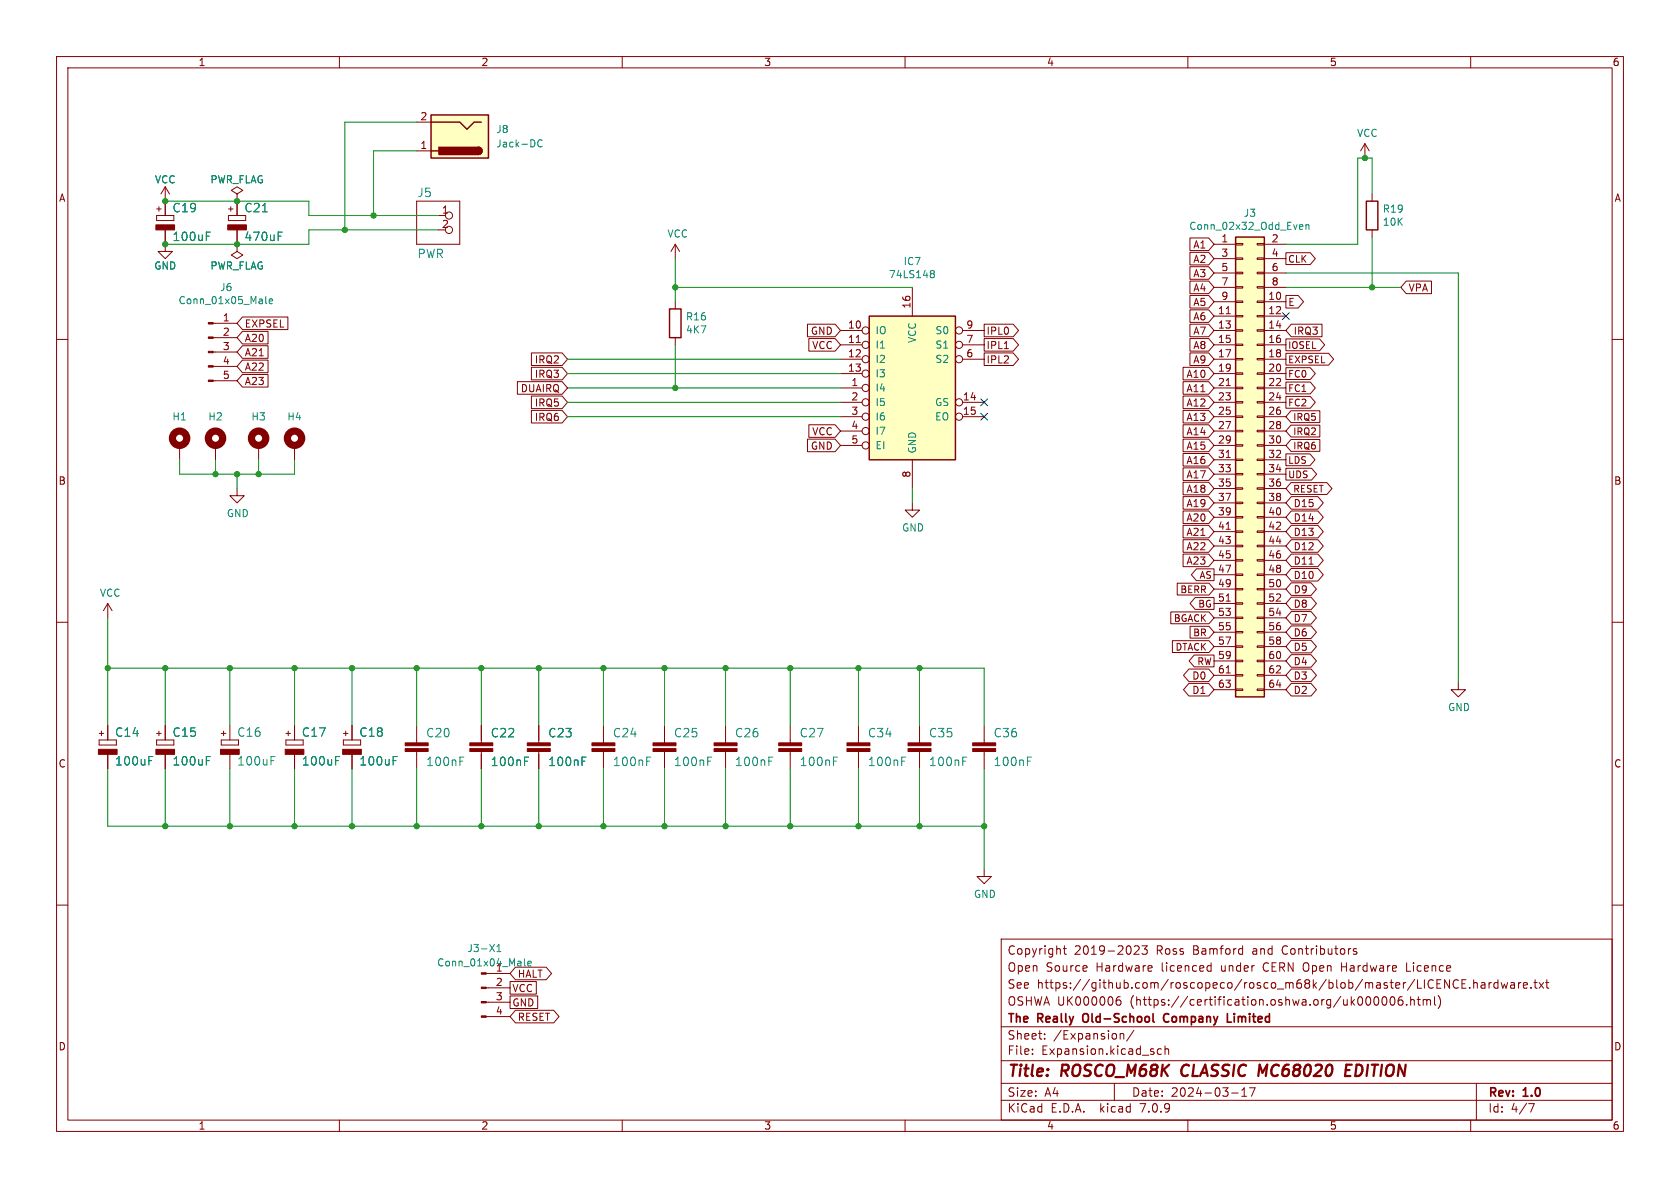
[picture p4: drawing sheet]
<svg xmlns="http://www.w3.org/2000/svg" width="297mm" height="210mm" viewBox="0 0 297 210" stroke-linecap="round" stroke-linejoin="round" font-family="sans-serif">
<g fill="none" stroke="#840000" stroke-width=".18">
<path d="M10 10h277v190h-277zM12 12h273v186h-273zM60 10v2M110 10v2M160 10v2M210 10v2M260 10v2M27.7 38.1h3v.9h-3zM29.2 33v5.1M29.2 33l-.8 1.3M29.2 33l.8 1.3M40.4 38.1h3v.9h-3z"/>
<path d="M41.9 34.3l1-.6-1-.7-1 .7 1 .6v1.3M41.9 35.6h.1M41.9 35.6v2.5M73.7 35.6h7.6v7.6h-7.6zM73.7 26.7h2.5M73.7 21.6h2.5M77.5 38.1h1.2M241.3 25.4l-.8 1.3M241.3 25.4v2.5M241.3 25.4l.8 1.3M242.6 34.3v1.3M10 60h2"/>
<path d="M29.2 40.6v3.9h1.3l-1.3 1.2-1.3-1.2h1.3M37.7 59.7h4.2M37.7 57.2h4.2M41.9 43.2v1.3l1 .6-1 .6-1-.6 1-.6M41.9 43.2h.1M41.9 40.6v2.6M42.9 56h8v2.3h-8l-1-1.1zM42.9 58.6h4.5v2.2h-4.5l-1-1.1zM119.4 43.2l-.8 1.3M119.4 43.2v2.5M119.4 53.3v1.3M119.4 59.7v1.3"/>
<path d="M119.4 43.2l.7 1.3M142.8 57.3h4.8l1 1.1-1 1.1h-4.8zM143 59.8h4.6l1 1.2-1 1.1h-4.6zM148.6 58.4h3.8M161.3 50.8v5.1M170.2 58.4h3.8M174 57.3h5.1l1 1.1-1 1.1h-5.1zM174 59.8h5.1l1 1.2-1 1.1h-5.1zM210.4 59.8h3.3l.9 1.2-.9 1.1h-3.3zM210.4 52.2h3.3l.9 1.1-.9 1.2h-3.3zM210.4 54.8h3.3l.9 1.1-.9 1.1h-3.3zM210.4 44.6h3.3l.9 1.1-.9 1.1h-3.3z"/>
<path d="M210.4 49.7h3.3l.9 1.1-.9 1.1h-3.3zM210.4 57.3h3.3l.9 1.1-.9 1.1h-3.3zM210.4 42.1h3.3l.9 1.1-.9 1.1h-3.3zM210.4 47.1h3.3l.9 1.2-.9 1.1h-3.3zM214.6 43.2h3.8M214.6 58.4h3.8M214.6 53.3h3.8M214.6 55.9h3.8M214.6 45.7h3.8M214.6 48.3h3.8M214.6 50.8h3.8M216.8 55.5h.7"/>
<path d="M218.4 58.3h1.3v.2h-1.3zM218.4 55.8h1.3v.2h-1.3zM218.4 53.2h1.3v.3h-1.3zM218.4 50.7h1.3v.2h-1.3zM218.4 48.1h1.3v.3h-1.3zM218.4 45.6h1.3v.2h-1.3zM218.4 43.1h1.3v.2h-1.3zM222.2 58.3h1.3v.2h-1.3zM222.2 55.8h1.3v.2h-1.3zM222.2 53.2h1.3v.3h-1.3zM222.2 50.7h1.3v.2h-1.3zM222.2 48.1h1.3v.3h-1.3z"/>
<path d="M222.2 45.6h1.3v.2h-1.3zM222.2 43.1h1.3v.2h-1.3zM223.5 43.2h3.8M223.5 58.4h3.8M223.5 53.3h3.8M223.5 55.9h3.8M223.5 45.7h3.8M223.5 48.3h3.8M223.5 50.8h3.8M227.3 52.2h2.2l.9 1.1-.9 1.2h-2.2zM227.3 44.7h4.3l.9 1-.9 1.1h-4.3zM227.3 59.9h6l.9 1.1-.9 1h-6z"/>
<path d="M228.3 57.3h5.4v2.2h-5.4l-1-1.1zM242.6 40.6v1.3M248.6 49.7h4.5v2.2h-4.5l-1-1.1zM285 60h2M31.7 78.7v2.6M37.7 67.3h4.2M37.7 64.8h4.2M37.7 62.2h4.2M38.1 78.7v2.6M42.9 63.7h4.5v2.2h-4.5l-1-1.1zM42.9 61.1h4.5v2.2h-4.5l-1-1.1zM42.9 66.2h4.5v2.2h-4.5l-1-1.1z"/>
<path d="M45.7 78.7v2.6M52.1 78.7v2.6M91.5 67.5h7.9l.9 1.1-.9 1.1h-7.9zM93.9 64.9h5.5l.9 1.1-.9 1.2h-5.5zM93.9 72.5h5.5l.9 1.2-.9 1.1h-5.5zM93.9 62.4h5.5l.9 1.1-.9 1.1h-5.5zM93.9 70h5.5l.9 1.1-.9 1.1h-5.5zM142.8 77.6h4.8l1 1.1-1 1.2h-4.8zM143 75.1h4.6l1 1.1-1 1.1h-4.6zM148.6 68.6h3.8M148.6 61h3.8M148.6 63.5h3.8"/>
<path d="M148.6 66h3.8M148.6 71.1h3.8M148.6 73.7h3.8M148.6 76.2h3.8M148.6 78.7h3.8M151.4 60.5h.7M170.2 61h3.8M170.2 63.5h3.8M170.2 71.1h3.8M170.2 73.7h3.8M174 62.4h5.1l1 1.1-1 1.1h-5.1zM177.6 61.6h.7"/>
<path d="M209.2 77.6h4.5l.9 1.1-.9 1.2h-4.5zM209.2 75.1h4.5l.9 1.1-.9 1.1h-4.5zM209.2 67.5h4.5l.9 1.1-.9 1.1h-4.5zM209.2 72.5h4.5l.9 1.2-.9 1.1h-4.5zM209.2 64.9h4.5l.9 1.1-.9 1.2h-4.5zM209.2 70h4.5l.9 1.1-.9 1.1h-4.5zM210.4 62.4h3.3l.9 1.1-.9 1.1h-3.3zM214.6 68.6h3.8M214.6 61h3.8M214.6 63.5h3.8M214.6 66h3.8M214.6 71.1h3.8"/>
<path d="M214.6 73.7h3.8M214.6 76.2h3.8M214.6 78.7h3.8M216.8 68.2h.7M218.4 78.6h1.3v.3h-1.3zM218.4 76.1h1.3v.2h-1.3zM218.4 73.5h1.3v.3h-1.3zM218.4 71h1.3v.2h-1.3zM218.4 68.5h1.3v.2h-1.3zM218.4 65.9h1.3v.3h-1.3zM218.4 63.4h1.3v.2h-1.3zM218.4 60.8h1.3v.3h-1.3z"/>
<path d="M222.2 78.6h1.3v.3h-1.3zM222.2 76.1h1.3v.2h-1.3zM222.2 73.5h1.3v.3h-1.3zM222.2 71h1.3v.2h-1.3zM222.2 68.5h1.3v.2h-1.3zM222.2 65.9h1.3v.3h-1.3zM222.2 63.4h1.3v.2h-1.3zM222.2 60.8h1.3v.3h-1.3zM223.5 68.6h3.8M223.5 61h3.8M223.5 63.5h3.8M223.5 66h3.8"/>
<path d="M223.5 71.1h3.8M223.5 73.7h3.8M223.5 76.2h3.8M223.5 78.7h3.8M227.3 65h4.3l.9 1-.9 1.1h-4.3zM227.3 67.5h4.3l.9 1.1-.9 1h-4.3zM227.3 62.5h7.6l.9 1-.9 1h-7.6zM227.3 70.1h4.3l.9 1-.9 1.1h-4.3zM228.2 72.6h5.1v2.1h-5.1l-.9-1zM228.2 77.7h5.1v2.1h-5.1l-.9-1.1zM228.2 75.2h5.1v2h-5.1l-.9-1zM41.9 86.4v1.2h1.3l-1.3 1.3-1.3-1.3h1.3"/>
<path d="M161.3 88.9v1.3h1.3l-1.3 1.2-1.3-1.2h1.3M161.3 81.3v5.1M209.2 87.8h4.5l.9 1.1-.9 1.1h-4.5zM209.2 85.2h4.5l.9 1.2-.9 1.1h-4.5zM209.2 82.7h4.5l.9 1.1-.9 1.1h-4.5zM209.2 80.2h4.5l.9 1.1-.9 1.1h-4.5zM209.2 92.9h4.5l.9 1.1-.9 1.1h-4.5zM209.2 90.3h4.5l.9 1.1-.9 1.2h-4.5zM209.2 95.4h4.5l.9 1.1-.9 1.1h-4.5zM209.2 97.9h4.5l.9 1.2-.9 1.1h-4.5zM214.6 81.3h3.8M214.6 83.8h3.8"/>
<path d="M214.6 86.4h3.8M214.6 88.9h3.8M214.6 91.4h3.8M214.6 94h3.8M214.6 96.5h3.8M214.6 99.1h3.8M216.8 80.9h.7M216.8 93.6h.7M218.4 98.9h1.3v.3h-1.3zM218.4 96.4h1.3v.2h-1.3zM218.4 93.9h1.3v.2h-1.3zM218.4 91.3h1.3v.3h-1.3z"/>
<path d="M218.4 88.8h1.3v.2h-1.3zM218.4 86.2h1.3v.3h-1.3zM218.4 83.7h1.3v.2h-1.3zM218.4 81.2h1.3v.2h-1.3zM222.2 98.9h1.3v.3h-1.3zM222.2 96.4h1.3v.2h-1.3zM222.2 93.9h1.3v.2h-1.3zM222.2 91.3h1.3v.3h-1.3zM222.2 88.8h1.3v.2h-1.3zM222.2 86.2h1.3v.3h-1.3zM222.2 83.7h1.3v.2h-1.3zM222.2 81.2h1.3v.2h-1.3z"/>
<path d="M223.5 81.3h3.8M223.5 83.8h3.8M223.5 86.4h3.8M223.5 88.9h3.8M223.5 91.4h3.8M223.5 94h3.8M223.5 96.5h3.8M223.5 99.1h3.8M227.3 80.2h4.3l.9 1.1-.9 1h-4.3zM227.3 82.8h4.6l.9 1-.9 1.1h-4.6zM228.2 85.3h6.4l.9 1.1-.9 1h-6.4l-.9-1zM228.3 92.9h4.7l.9 1.1-.9 1.1h-4.7l-1-1.1z"/>
<path d="M228.3 90.3h4.7l.9 1.1-.9 1.2h-4.7l-1-1.2zM228.3 87.8h4.7l.9 1.1-.9 1.1h-4.7l-1-1.1zM228.3 95.4h4.7l.9 1.1-.9 1.1h-4.7l-1-1.1zM228.3 97.9h4.7l.9 1.2-.9 1.1h-4.7l-1-1.1zM231.4 99.7h.7M10 110h2M19 106.7l-.7 1.3M19 106.7v2.5M19 106.7l.8 1.3M207 108.2h6.7l.9 1-.9 1.1h-6.7zM207.3 113.3h6.4l.9 1-.9 1h-6.4zM208.1 103.1h5.6l.9 1-.9 1.1h-5.6z"/>
<path d="M210.2 118.3h3.5l.9 1.1-.9 1.1h-3.5l-1-1.1zM210.4 110.7h3.3l.9 1.1-.9 1h-3.3zM211.1 115.8h3.5v2.1h-3.5l-.9-1.1zM211.3 105.6h3.3v2.1h-3.3l-.9-1zM211.5 100.6h3.1v2h-3.1l-.9-1zM214.6 101.6h3.8M214.6 104.1h3.8M214.6 106.7h3.8M214.6 109.2h3.8M214.6 111.8h3.8M214.6 114.3h3.8M214.6 116.8h3.8"/>
<path d="M214.6 119.4h3.8M216.8 106.3h.7M216.8 119h.7M218.4 119.3h1.3v.2h-1.3zM218.4 116.7h1.3v.3h-1.3zM218.4 114.2h1.3v.2h-1.3zM218.4 111.6h1.3v.3h-1.3zM218.4 109.1h1.3v.2h-1.3zM218.4 106.6h1.3v.2h-1.3zM218.4 104h1.3v.3h-1.3zM218.4 101.5h1.3v.2h-1.3zM222.2 119.3h1.3v.2h-1.3z"/>
<path d="M222.2 116.7h1.3v.3h-1.3zM222.2 114.2h1.3v.2h-1.3zM222.2 111.6h1.3v.3h-1.3zM222.2 109.1h1.3v.2h-1.3zM222.2 106.6h1.3v.2h-1.3zM222.2 104h1.3v.3h-1.3zM222.2 101.5h1.3v.2h-1.3zM223.5 101.6h3.8M223.5 104.1h3.8M223.5 106.7h3.8M223.5 109.2h3.8M223.5 111.8h3.8"/>
<path d="M223.5 114.3h3.8M223.5 116.8h3.8M223.5 119.4h3.8M228.3 103h3.5l.9 1.1-.9 1.2h-3.5l-1-1.2zM228.3 105.6h3.5l.9 1.1-.9 1.1h-3.5l-1-1.1zM228.3 118.3h3.5l.9 1.1-.9 1.1h-3.5l-1-1.1zM228.3 113.2h3.5l.9 1.1-.9 1.1h-3.5l-1-1.1zM228.3 110.6h3.5l.9 1.2-.9 1.1h-3.5l-1-1.1zM228.3 108.1h3.5l.9 1.1-.9 1.1h-3.5l-1-1.1zM228.3 115.7h3.5l.9 1.1-.9 1.2h-3.5l-1-1.2zM228.3 100.5h4.7l.9 1.1-.9 1.1h-4.7l-1-1.1zM285 110h2"/>
<path d="M17.5 130.8h3.1v.9h-3.1zM19 128.3v2.5M19 133.4v2.5M27.7 130.8h3v.9h-3zM29.2 128.3v2.5M29.2 133.4v2.5M39.1 130.8h3.1v.9h-3.1zM40.6 128.3v2.5M40.6 133.4v2.5M50.5 130.8h3.1v.9h-3.1zM52.1 128.3v2.5M52.1 133.4v2.5"/>
<path d="M60.7 130.8h3.1v.9h-3.1zM62.2 128.3v2.5M62.2 133.4v2.5M73.7 128.3v3M73.7 132.8v3.1M85.1 128.3v3M85.1 132.8v3.1M95.2 128.3v3M95.2 132.8v3.1M106.7 128.3v3M106.7 132.8v3.1M117.5 128.3v3"/>
<path d="M117.5 132.8v3.1M128.3 128.3v3M128.3 132.8v3.1M139.7 128.3v3M139.7 132.8v3.1M151.8 128.3v3M151.8 132.8v3.1M162.6 128.3v3M162.6 132.8v3.1M174 128.3v3M174 132.8v3.1M210.2 120.8h3.5l.9 1.1-.9 1.1h-3.5l-1-1.1z"/>
<path d="M214.6 121.9h3.8M218.4 121.8h1.3v.2h-1.3zM222.2 121.8h1.3v.2h-1.3zM223.5 121.9h3.8M228.3 120.8h3.5l.9 1.1-.9 1.1h-3.5l-1-1.1zM257.8 120.7v1.2h1.3l-1.3 1.3-1.3-1.3h1.3M10 160h2M174 153.7v1.2h1.3l-1.3 1.3-1.3-1.3h1.3M285 160h2M86 179.7h4.2M86 177.2h4.2M86 174.6h4.2"/>
<path d="M86 172.1h4.2M90.2 173.5h4.6v2.2h-4.6zM90.2 176.1h4.9v2.2h-4.9zM91.1 171h5.5l.9 1.1-.9 1.1h-5.5l-.9-1.1zM91.1 178.6h6.8l.9 1.1-.9 1.1h-6.8l-.9-1.1zM177 166h108v32h-108zM188 167.7h.5M188.2 167.2v1.3l.3 .2M192.1 170.8l.1 .3-.7 .1M197.4 176.9l.5-.1 .3 .3-.2 .5-.4 .1-.2-.1M198 176.2a.53 .53 0 0 0-.6 .4M200.5 167.3l.6-.1 .2 .1 .1 .3-.9 1.1h.9"/>
<path d="M201.9 167.2h.9l-.5 .6 .4 .1v.7l-.2 .1h-.4l-.2-.1M203.5 170.7l.2 .4-.7 .1M203.6 171.6l-.1 .1M213.7 170.7l.4 .1M214.1 170.2v1.5M214.1 171.6l-.4 .1M219.5 167.7l.2 .1M219.7 167.2v1.5M219.7 168.6l-.2 .1M237.2 170.2v1.5M237.2 170.9h.8M239.8 167.8l-.3-.1-.3 .2 .1 .2 .5 .2v.3h-.6"/>
<path d="M243.1 176.3l.1-.1a.81 .81 0 0 1 .6 .6 .81 .81 0 0 1-.3 .8h-.4M244.5 176.3l.2-.1a.81 .81 0 0 1 .6 .6 .81 .81 0 0 1-.3 .8l-.2 .1a.81 .81 0 0 1-.3-1.4zM246 176.3l.1-.1a.81 .81 0 0 1 .6 .6 .81 .81 0 0 1-.3 .8l-.2 .1a.81 .81 0 0 1-.5-.6 .81 .81 0 0 1 .3-.8zM247.9 176.2a.59 .59 0 0 0-.7 .6v.6l.1 .2 .4 .1 .3-.1v-.5l-.1-.3h-.4l-.3 .3M248.7 170.2v1.5h.7M248.7 177.6v.1M249.4 176.2v1.5M249.4 176.8l.2-.1 .4 .1v.9M250.5 176.7h.6M250.7 176.2v1.3l.4 .2M251.6 176.8l.4-.1 .2 .2M251.6 176.7v1"/>
<path d="M252.2 176.9l.3-.2 .3 .1 .1 .9M252.2 176.9v.8M253.6 176.2v1.3l.2 .2M254.3 176.1a1.74 1.74 0 0 1-.1 2.2M255.4 173.2l.8 1.5v-1.5M257.8 173.3a.6 .6 0 0 0-.7 0 .6 .6 0 0 0-.2 .8 .56 .56 0 0 0 .3 .5 .56 .56 0 0 0 .6 0M258.5 173.9h.5M259.2 173.2h-.7v1.5h.7M259.8 174.6v.1M260.5 173.8l.2-.1 .4 .1 .1 .9M260.5 173.2v1.5M261.9 173.8h.6v.9"/>
<path d="M262.5 174.1h-.5a.29 .29 0 0 0-.2 .3 .29 .29 0 0 0 .2 .3l.5-.1M263.2 173.7v1M263.7 173.7l-.3 .1-.2 .2M264.8 173.8l-.4-.1-.3 .3v.4l.1 .2h.6M264.8 173.2v1.5M265.4 173.7l.3 1 .3-.7 .2 .7 .3-1M267.1 173.8h.6v.9M267.7 174.1h-.5a.29 .29 0 0 0-.2 .3 .29 .29 0 0 0 .2 .3l.5-.1M268.5 173.7v1M268.9 173.7l-.3 .1-.1 .2M269.3 174.2l.7-.1v-.3l-.5-.1-.2 .2 .1 .7h.6M270.7 174.6v.1"/>
<path d="M271.2 173.7h.5M271.4 173.2v1.3l.3 .2M272.1 173.7l.8 1M272.9 173.7l-.8 1M273.2 173.7h.6M273.5 173.2v1.3l.3 .2M60 198v2M110 198v2M160 198v2M177 194.5h108M177 191.5h108M177 187.5h108"/>
<path d="M177 181.5h108M182.5 186.3v.1M182.5 185.5v.1M184.7 183.6v.1M184.7 182.8v.1M197 191.5v3M198 182.7v1M198 182.8l.2-.1 .4 .1 .1 .9M200.5 182.1l-1.3 2M205.3 185.5l-.4-.1-.3 .3v.4l.1 .2h.6M206 185.5l.2-.1 .3 .1 .1 .9M206 184.9v1.5"/>
<path d="M210 198v2M217.7 193.2h1.2M219.5 193.8h.9M219.5 192.7l.5-.4v1.5M220.9 192.3h1l-.7 1.5M260 198v2M261 191.5v6.5M270.2 195.1h1l-.6 1.5"/>
<circle cx="79.4" cy="38.1" r=".63"/>
<circle cx="79.4" cy="40.6" r=".63"/>
<circle cx="153" cy="58.4" r=".63"/>
<circle cx="169.5" cy="58.4" r=".63"/>
<circle cx="153" cy="78.7" r=".63"/>
<circle cx="153" cy="68.6" r=".63"/>
<circle cx="153" cy="71.1" r=".63"/>
<circle cx="153" cy="76.2" r=".63"/>
<circle cx="153" cy="66" r=".63"/>
<circle cx="153" cy="63.5" r=".63"/>
<circle cx="153" cy="61" r=".63"/>
<circle cx="153" cy="73.7" r=".63"/>
<circle cx="169.5" cy="63.5" r=".63"/>
<circle cx="169.5" cy="71.1" r=".63"/>
<circle cx="169.5" cy="61" r=".63"/>
<circle cx="169.5" cy="73.7" r=".63"/>
</g>
<path d="M209.1 188.5a1.27 1.27 0 0 0 0 1.6M222.7 188.2l.5 1.4 .8-1.4M237.9 189.2h.7M239 188.2h-1l-.2 2h.9" fill="none" stroke="#840000" stroke-width=".4"/>
<path d="M191.6 179.3a1.07 1.07 0 0 0 0 1.3M206.6 179.3a.74 .74 0 0 0-.9 .5 .74 .74 0 0 0 .5 .9l.4-.1M218.2 179.2v.1M218.2 179.7v1M203.8 180.5l.3 .2M217 180.7h.7" fill="none" stroke="#840000" stroke-width=".3"/>
<g fill="none" stroke="#840000" stroke-width="1.3">
<circle cx="31.7" cy="77.5" r="1.27"/>
<circle cx="38.1" cy="77.5" r="1.27"/>
<circle cx="45.7" cy="77.5" r="1.27"/>
<circle cx="52.1" cy="77.5" r="1.27"/>
</g>
<g fill="#840000" stroke="#840000" stroke-width=".18">
<path d="M115.4 132.3h4.1v.5h-4.1z"/>
<path d="M115.4 131.3h4.1v.5h-4.1z"/>
<path d="M85.1 179.6h.9v.2h-.9z"/>
<path d="M85.1 177h.9v.3h-.9z"/>
<path d="M85.1 174.5h.9v.3h-.9z"/>
<path d="M85.1 172h.9v.2h-.9z"/>
<path d="M104.6 132.3h4.1v.5h-4.1z"/>
<path d="M104.6 131.3h4.1v.5h-4.1z"/>
<path d="M93.2 132.3h4.1v.5h-4.1z"/>
<path d="M93.2 131.3h4.1v.5h-4.1z"/>
<path d="M71.6 132.3h4.1v.5h-4.1z"/>
<path d="M71.6 131.3h4.1v.5h-4.1z"/>
<path d="M83.1 132.3h4v.5h-4z"/>
<path d="M83.1 131.3h4v.5h-4z"/>
<path d="M17.4 132.5h3.3v.9h-3.3z"/>
<path d="M137.7 132.3h4v.5h-4z"/>
<path d="M137.7 131.3h4v.5h-4z"/>
<path d="M126.2 132.3h4.1v.5h-4.1z"/>
<path d="M126.2 131.3h4.1v.5h-4.1z"/>
<path d="M39 132.5h3.3v.9h-3.3z"/>
<path d="M50.4 132.5h3.3v.9h-3.3z"/>
<path d="M27.6 132.5h3.3v.9h-3.3z"/>
<path d="M160.5 132.3h4.1v.5h-4.1z"/>
<path d="M160.5 131.3h4.1v.5h-4.1z"/>
<path d="M149.7 132.3h4.1v.5h-4.1z"/>
<path d="M149.7 131.3h4.1v.5h-4.1z"/>
<path d="M60.6 132.5h3.3v.9h-3.3z"/>
<path d="M36.8 67.2h.9v.2h-.9z"/>
<path d="M36.8 64.6h.9v.3h-.9z"/>
<path d="M36.8 62.1h.9v.3h-.9z"/>
<path d="M36.8 59.6h.9v.2h-.9z"/>
<path d="M36.8 57h.9v.3h-.9z"/>
<path d="M40.3 39.8h3.3v.8h-3.3z"/>
<path d="M172 132.3h4v.5h-4z"/>
<path d="M172 131.3h4v.5h-4z"/>
<path d="M27.6 39.8h3.3v.8h-3.3z"/>
</g>
<g fill="none" stroke="#008484" stroke-width=".18">
<path d="M95.8 24.8a.6 .6 0 0 0-.8 .5 .6 .6 0 0 0 .6 .7l.2-.1M229.9 39.7l.4 .1v.2l-.6 .1M230.9 39.8l.1-.1 .4 .1v.8M230.9 39.7v.9M36.5 41h.7M47 52.4v1.1l.2 .2M47.6 53.3l.6-.2-.1-.2-.3-.1-.2 .2 .1 .6h.4M49.2 41h.7M164.6 48.3l.1 .1M164.6 47.9l.3-.1 .2 .1 .1 .2-.3 .3M164.7 48.4h.2M164.7 48.4h-.1"/>
<path d="M164.9 48.4l.3 .2-.1 .4-.2 .1-.3-.1M230.3 40.5l-.4 .1M26.3 133.7h.7M36.5 133.7h.7M47.9 133.7h.7M59.3 133.7h.8M69.5 133.7h.7M81.3 133.8h.7M92.7 133.8h.8M102.9 133.8h.7M114.3 133.8h.7M125.1 133.8h.7"/>
<path d="M135.9 133.8h.7M147.3 133.8h.8M159.4 133.8h.7M170.2 133.8h.7M181.6 133.8h.8M87.8 168.2h.8M87.8 167.3l.4-.4v1.3M92.7 169.5v1.1l.2 .2M93.3 170.3l.6-.1v-.2l-.4-.1-.2 .2 .1 .6h.5"/>
</g>
<g fill="#ffffc2" stroke="#ffffc2" stroke-width=".18">
<path d="M76.2 20.3h10.2v7.6h-10.2z"/>
<path d="M153.7 55.9h15.2v25.4h-15.2z"/>
<path d="M218.4 41.9h5.1v81.3h-5.1z"/>
</g>
<path d="M76.2 20.3h10.2v7.6h-10.2zM76.2 21.6h5.1l1.2 1.3 1.3-1.3h1.3M76.2 26.7h1.3M84.6 26a.64 .64 0 0 1 .6 .7 .64 .64 0 0 1-.6 .6M241.6 35.6h2v5h-2zM118.4 54.6h2v5.1h-2zM153.7 55.9h15.2v25.4h-15.2zM218.4 41.9h5.1v81.3h-5.1z" fill="none" stroke="#840000" stroke-width=".25"/>
<g fill="#840000" stroke="#840000" stroke-width=".25">
<path d="M84.6 26a.64 .64 0 0 1 .6 .7 .64 .64 0 0 1-.6 .6z"/>
<path d="M77.6 26h7v1.3h-7z"/>
</g>
<g fill="none" stroke="#008400" stroke-width=".18">
<path d="M29.2 35.6h25.4v2.5h22.9M73.7 26.7h-7.7v11.4M73.7 21.6h-12.7v19M242.6 34.3v-6.4h-2.6v15.3h-12.7M77.5 40.6h-22.9v2.6h-25.4M119.4 45.7v7.6M119.4 50.8h41.9M227.3 48.3h30.5v72.4M227.3 50.8h20.3M242.6 41.9v8.9M100.3 66h48.3M100.3 68.6h48.3"/>
<path d="M100.3 63.5h48.3M100.3 71.1h48.3M100.3 73.7h48.3M119.4 61v7.6M31.7 81.3v2.5h20.4v-2.5M38.1 81.3v2.5M41.9 83.8v2.6M45.7 81.3v2.5M161.3 86.4v2.5M19 118.1h155v10.2M19 109.2v19.1M29.2 118.1v10.2"/>
<path d="M40.6 118.1v10.2M52.1 118.1v10.2M62.2 118.1v10.2M73.7 118.1v10.2M85.1 118.1v10.2M95.2 118.1v10.2M106.7 118.1v10.2M117.5 118.1v10.2M128.3 118.1v10.2M139.7 118.1v10.2M151.8 118.1v10.2M162.6 118.1v10.2"/>
<path d="M19 135.9v10.2h155M29.2 135.9v10.2M40.6 135.9v10.2M52.1 135.9v10.2M62.2 135.9v10.2M73.7 135.9v10.2M85.1 135.9v10.2M95.2 135.9v10.2M106.7 135.9v10.2M117.5 135.9v10.2M128.3 135.9v10.2M139.7 135.9v10.2"/>
<path d="M151.8 135.9v10.2M162.6 135.9v10.2M174 135.9v17.8"/>
</g>
<path d="M226.7 55.3l1.2 1.2M227.9 55.3l-1.2 1.2M173.4 70.5l1.2 1.2M173.4 73.1l1.2 1.2M174.6 70.5l-1.2 1.2M174.6 73.1l-1.2 1.2" fill="none" stroke="#000084" stroke-width=".18"/>
<g fill="#008400" stroke="#008400" stroke-width=".18">
<circle cx="117.5" cy="118.1" r=".46"/>
<circle cx="117.5" cy="146.1" r=".46"/>
<circle cx="128.3" cy="146.1" r=".46"/>
<circle cx="174" cy="146.1" r=".46"/>
<circle cx="162.6" cy="146.1" r=".46"/>
<circle cx="139.7" cy="146.1" r=".46"/>
<circle cx="151.8" cy="146.1" r=".46"/>
<circle cx="139.7" cy="118.1" r=".46"/>
<circle cx="128.3" cy="118.1" r=".46"/>
<circle cx="151.8" cy="118.1" r=".46"/>
<circle cx="119.4" cy="50.8" r=".46"/>
<circle cx="242.6" cy="50.8" r=".46"/>
<circle cx="241.3" cy="27.9" r=".46"/>
<circle cx="162.6" cy="118.1" r=".46"/>
<circle cx="119.4" cy="68.6" r=".46"/>
<circle cx="29.2" cy="43.2" r=".46"/>
<circle cx="41.9" cy="35.6" r=".46"/>
<circle cx="29.2" cy="35.6" r=".46"/>
<circle cx="61" cy="40.6" r=".46"/>
<circle cx="66" cy="38.1" r=".46"/>
<circle cx="41.9" cy="43.2" r=".46"/>
<circle cx="62.2" cy="118.1" r=".46"/>
<circle cx="52.1" cy="146.1" r=".46"/>
<circle cx="73.7" cy="146.1" r=".46"/>
<circle cx="62.2" cy="146.1" r=".46"/>
<circle cx="29.2" cy="146.1" r=".46"/>
<circle cx="40.6" cy="146.1" r=".46"/>
<circle cx="52.1" cy="118.1" r=".46"/>
<circle cx="85.1" cy="118.1" r=".46"/>
<circle cx="95.2" cy="118.1" r=".46"/>
<circle cx="106.7" cy="146.1" r=".46"/>
<circle cx="95.2" cy="146.1" r=".46"/>
<circle cx="106.7" cy="118.1" r=".46"/>
<circle cx="85.1" cy="146.1" r=".46"/>
<circle cx="40.6" cy="118.1" r=".46"/>
<circle cx="29.2" cy="118.1" r=".46"/>
<circle cx="73.7" cy="118.1" r=".46"/>
<circle cx="45.7" cy="83.8" r=".46"/>
<circle cx="19" cy="118.1" r=".46"/>
<circle cx="38.1" cy="83.8" r=".46"/>
<circle cx="41.9" cy="83.8" r=".46"/>
</g>
<g font-size="2.8" fill="#840000">
<text x="178" y="190.9">Title:</text>
<text x="187.7" y="190.9">ROSCO_M68K</text>
<text x="209.7" y="190.9">CLASSIC</text>
<text x="224.1" y="190.9">MC68020</text>
<text x="240.3" y="190.9">EDITION</text>
</g>
<g font-size="2.1" fill="#008484">
<text x="73.7" y="35">J5</text>
<text x="30.4" y="37.7">C19</text>
<text x="43.1" y="37.7">C21</text>
<text x="30.4" y="42.8">100uF</text>
<text x="43.1" y="42.8">470uF</text>
<text x="73.7" y="45.8">PWR</text>
<text x="20.2" y="130.5">C14</text>
<text x="30.4" y="130.5">C15</text>
<text x="41.8" y="130.5">C16</text>
<text x="53.3" y="130.5">C17</text>
<text x="63.4" y="130.5">C18</text>
<text x="75.2" y="130.6">C20</text>
<text x="86.7" y="130.6">C22</text>
<text x="96.8" y="130.6">C23</text>
<text x="108.3" y="130.6">C24</text>
<text x="119.1" y="130.6">C25</text>
<text x="129.8" y="130.6">C26</text>
<text x="141.3" y="130.6">C27</text>
<text x="153.3" y="130.6">C34</text>
<text x="164.1" y="130.6">C35</text>
<text x="175.6" y="130.6">C36</text>
<text x="20.2" y="135.5">100uF</text>
<text x="30.4" y="135.5">100uF</text>
<text x="41.8" y="135.5">100uF</text>
<text x="53.3" y="135.5">100uF</text>
<text x="63.4" y="135.5">100uF</text>
<text x="75.2" y="135.6">100nF</text>
<text x="86.7" y="135.6">100nF</text>
<text x="96.8" y="135.6">100nF</text>
<text x="108.3" y="135.6">100nF</text>
<text x="119.1" y="135.6">100nF</text>
<text x="129.8" y="135.6">100nF</text>
<text x="141.3" y="135.6">100nF</text>
<text x="153.3" y="135.6">100nF</text>
<text x="164.1" y="135.6">100nF</text>
<text x="175.6" y="135.6">100nF</text>
</g>
<g font-size="2.1" fill="#840000">
<text x="178" y="172">Open</text>
<text x="178" y="169">Copyright</text>
<text x="184.9" y="172">Source</text>
<text x="189.9" y="169">2019-2023</text>
<text x="193.8" y="172">Hardware</text>
<text x="204.5" y="169">Ross</text>
<text x="205.5" y="172">licenced</text>
<text x="211" y="169">Bamford</text>
<text x="216.1" y="172">under</text>
<text x="221.7" y="169">and</text>
<text x="223.7" y="172">CERN Open</text>
<text x="227.1" y="169">Contributors</text>
<text x="237.8" y="172">Hardware</text>
<text x="249.5" y="172">Licence</text>
<text x="178" y="178">OSHWA UK000006</text>
<text x="178" y="175">See</text>
<text x="183.3" y="175">https://github.com/roscopeco/rosco_m68k/blob/master/LICENCE.hardware.txt</text>
<text x="199.8" y="178">(https://certification.oshwa.org/uk000006.html)</text>
<text x="178" y="184">Sheet:</text>
<text x="178" y="181.2">The</text>
<text x="183.5" y="181.2">Really</text>
<text x="186.2" y="184">/Expansion/</text>
<text x="192.1" y="181.2">Old-School</text>
<text x="207" y="181.2">Company</text>
<text x="218.8" y="181.2">Limited</text>
<text x="178" y="186.7">File:</text>
<text x="184.1" y="186.7">Expansion.kicad_sch</text>
<text x="178" y="196.9">KiCad</text>
<text x="178" y="194.1">Size:</text>
<text x="184.7" y="194.1">A4</text>
<text x="185.7" y="196.9">E.D.A.</text>
<text x="194.6" y="196.9">kicad</text>
<text x="200" y="194.1">Date:</text>
<text x="201.8" y="196.9">7.0.9</text>
<text x="207" y="194.1">2024-03-17</text>
<text x="263" y="194.3">Rev:</text>
<text x="263" y="196.9">Id:</text>
<text x="267.1" y="196.9">4/7</text>
<text x="269.4" y="194.3">1.0</text>
</g>
<g font-size="1.8" fill="#840000">
<text x="35" y="11.9">1</text>
<text x="85" y="11.9">2</text>
<text x="135" y="11.9">3</text>
<text x="185" y="11.9">4</text>
<text x="235" y="11.9">5</text>
<text x="285" y="11.9">6</text>
<text x="74.2" y="21.3">2</text>
<text x="74.2" y="26.4">1</text>
<text x="10.3" y="35.9">A</text>
<text x="285.3" y="35.9">A</text>
<text x="78" y="37.8">1</text>
<text x="78" y="40.4">2</text>
<text x="210.9" y="46.7">A2</text>
<text x="210.9" y="44.1">A1</text>
<text x="215.8" y="42.9">1</text>
<text x="215.8" y="45.5">3</text>
<text x="224.7" y="42.9">2</text>
<text x="224.7" y="45.5">4</text>
<text x="210.9" y="51.8">A4</text>
<text x="210.9" y="49.2">A3</text>
<text x="215.8" y="48">5</text>
<text x="215.8" y="50.5">7</text>
<text x="215.8" y="53.1">9</text>
<text x="224.1" y="53.1">10</text>
<text x="224.7" y="48">6</text>
<text x="224.7" y="50.5">8</text>
<text x="248.9" y="51.8">VPA</text>
<text x="39.3" y="56.9">1</text>
<text x="39.3" y="59.4">2</text>
<text x="43.2" y="58.1">EXPSEL</text>
<text x="143.2" y="59.4">GND</text>
<text x="149.8" y="58.2">10</text>
<text x="161" y="54.7" transform="rotate(-90 161 54.7)">16</text>
<text x="170.7" y="58.2">9</text>
<text x="174.3" y="59.4">IPL0</text>
<text x="210.9" y="54.3">A5</text>
<text x="210.9" y="56.8">A6</text>
<text x="210.9" y="59.4">A7</text>
<text x="215.2" y="55.6">11</text>
<text x="215.2" y="58.2">13</text>
<text x="224.1" y="55.6">12</text>
<text x="224.1" y="58.2">14</text>
<text x="227.6" y="54.3">E</text>
<text x="228.6" y="59.4">IRQ3</text>
<text x="39.3" y="62">3</text>
<text x="39.3" y="64.5">4</text>
<text x="43.2" y="65.7">A22</text>
<text x="43.2" y="63.2">A21</text>
<text x="43.2" y="60.6">A20</text>
<text x="94.4" y="64.5">IRQ2</text>
<text x="143.5" y="61.9">VCC</text>
<text x="149.8" y="60.7">11</text>
<text x="149.8" y="63.2">12</text>
<text x="149.8" y="65.8">13</text>
<text x="170.7" y="63.2">6</text>
<text x="170.7" y="60.7">7</text>
<text x="174.3" y="64.5">IPL2</text>
<text x="174.3" y="61.9">IPL1</text>
<text x="210.9" y="64.5">A9</text>
<text x="210.9" y="61.9">A8</text>
<text x="215.2" y="60.7">15</text>
<text x="215.2" y="63.2">17</text>
<text x="215.2" y="65.8">19</text>
<text x="224.1" y="60.7">16</text>
<text x="224.1" y="63.2">18</text>
<text x="224.1" y="65.8">20</text>
<text x="39.3" y="67.1">5</text>
<text x="43.2" y="68.3">A23</text>
<text x="92" y="69.5">DUAIRQ</text>
<text x="94.4" y="67">IRQ3</text>
<text x="150.4" y="68.3">1</text>
<text x="150.4" y="70.9">2</text>
<text x="170.1" y="70.9">14</text>
<text x="209.6" y="69.5">A11</text>
<text x="209.6" y="67">A10</text>
<text x="215.2" y="68.3">21</text>
<text x="215.2" y="70.9">23</text>
<text x="224.1" y="68.3">22</text>
<text x="224.1" y="70.9">24</text>
<text x="94.4" y="74.6">IRQ6</text>
<text x="94.4" y="72.1">IRQ5</text>
<text x="143.5" y="77.2">VCC</text>
<text x="150.4" y="73.4">3</text>
<text x="150.4" y="75.9">4</text>
<text x="170.1" y="73.4">15</text>
<text x="209.6" y="77.2">A14</text>
<text x="209.6" y="74.6">A13</text>
<text x="209.6" y="72.1">A12</text>
<text x="215.2" y="73.4">25</text>
<text x="215.2" y="75.9">27</text>
<text x="224.1" y="73.4">26</text>
<text x="224.1" y="75.9">28</text>
<text x="143.2" y="79.7">GND</text>
<text x="150.4" y="78.5">5</text>
<text x="209.6" y="79.7">A15</text>
<text x="209.6" y="82.2">A16</text>
<text x="215.2" y="78.5">29</text>
<text x="215.2" y="81">31</text>
<text x="215.2" y="83.6">33</text>
<text x="224.1" y="78.5">30</text>
<text x="224.1" y="81">32</text>
<text x="224.1" y="83.6">34</text>
<text x="10.3" y="85.9">B</text>
<text x="161" y="84.5" transform="rotate(-90 161 84.5)">8</text>
<text x="209.6" y="89.9">A19</text>
<text x="209.6" y="87.3">A18</text>
<text x="209.6" y="84.8">A17</text>
<text x="215.2" y="86.1">35</text>
<text x="215.2" y="88.6">37</text>
<text x="224.1" y="86.1">36</text>
<text x="224.1" y="88.6">38</text>
<text x="228.6" y="89.9">D15</text>
<text x="285.3" y="85.9">B</text>
<text x="209.6" y="94.9">A21</text>
<text x="209.6" y="92.4">A20</text>
<text x="215.2" y="91.2">39</text>
<text x="215.2" y="93.7">41</text>
<text x="224.1" y="91.2">40</text>
<text x="224.1" y="93.7">42</text>
<text x="228.6" y="94.9">D13</text>
<text x="228.6" y="92.4">D14</text>
<text x="209.6" y="97.5">A22</text>
<text x="209.6" y="100">A23</text>
<text x="215.2" y="96.3">43</text>
<text x="215.2" y="98.8">45</text>
<text x="215.2" y="101.3">47</text>
<text x="224.1" y="96.3">44</text>
<text x="224.1" y="98.8">46</text>
<text x="224.1" y="101.3">48</text>
<text x="228.6" y="97.5">D12</text>
<text x="228.6" y="100">D11</text>
<text x="215.2" y="103.9">49</text>
<text x="215.2" y="106.4">51</text>
<text x="224.1" y="103.9">50</text>
<text x="224.1" y="106.4">52</text>
<text x="228.6" y="105.1">D9</text>
<text x="228.6" y="107.6">D8</text>
<text x="228.6" y="102.6">D10</text>
<text x="215.2" y="109">53</text>
<text x="215.2" y="111.5">55</text>
<text x="224.1" y="109">54</text>
<text x="224.1" y="111.5">56</text>
<text x="228.6" y="112.7">D6</text>
<text x="228.6" y="110.2">D7</text>
<text x="215.2" y="114">57</text>
<text x="215.2" y="116.6">59</text>
<text x="215.2" y="119.1">61</text>
<text x="224.1" y="114">58</text>
<text x="224.1" y="116.6">60</text>
<text x="224.1" y="119.1">62</text>
<text x="228.6" y="115.3">D5</text>
<text x="228.6" y="117.8">D4</text>
<text x="210.7" y="120.3">D0</text>
<text x="210.7" y="122.9">D1</text>
<text x="215.2" y="121.7">63</text>
<text x="224.1" y="121.7">64</text>
<text x="228.6" y="122.9">D2</text>
<text x="228.6" y="120.3">D3</text>
<text x="10.3" y="135.9">C</text>
<text x="285.3" y="135.9">C</text>
<text x="91.4" y="173">HALT</text>
<text x="87.6" y="174.4">2</text>
<text x="87.6" y="176.9">3</text>
<text x="87.6" y="179.5">4</text>
<text x="90.5" y="175.6">VCC</text>
<text x="90.5" y="178.1">GND</text>
<text x="10.3" y="185.9">D</text>
<text x="91.4" y="180.7">RESET</text>
<text x="285.3" y="185.9">D</text>
<text x="35" y="199.9">1</text>
<text x="85" y="199.9">2</text>
<text x="135" y="199.9">3</text>
<text x="185" y="199.9">4</text>
<text x="235" y="199.9">5</text>
<text x="285" y="199.9">6</text>
</g>
<g font-size="1.8" fill="#008484">
<text x="87.6" y="23.7">J8</text>
<text x="87.6" y="26.3">Jack-DC</text>
<text x="239.8" y="24.4">VCC</text>
<text x="27.3" y="32.6">VCC</text>
<text x="37.1" y="32.6">PWR_FLAG</text>
<text x="210.1" y="40.8">Conn_02x32_Odd_Even</text>
<text x="219.8" y="38.5">J3</text>
<text x="244.4" y="37.8">R19</text>
<text x="244.4" y="40.1">10K</text>
<text x="27.2" y="47.9">GND</text>
<text x="37.1" y="47.9">PWR_FLAG</text>
<text x="117.9" y="42.2">VCC</text>
<text x="159.6" y="47.1">IC7</text>
<text x="31.5" y="54">Conn_01x05_Male</text>
<text x="38.8" y="51.7">J6</text>
<text x="157" y="49.4">74LS148</text>
<text x="121.2" y="56.8">R16</text>
<text x="121.2" y="59.2">4K7</text>
<text x="154.7" y="59.3">IO</text>
<text x="165.3" y="59.3">S0</text>
<text x="154.7" y="61.8">I1</text>
<text x="154.7" y="64.4">I2</text>
<text x="162.2" y="60.7" transform="rotate(-90 162.2 60.7)">VCC</text>
<text x="165.3" y="64.4">S2</text>
<text x="165.3" y="61.8">S1</text>
<text x="154.7" y="69.4">I4</text>
<text x="154.7" y="66.9">I3</text>
<text x="154.7" y="72">I5</text>
<text x="165.2" y="72">GS</text>
<text x="30.4" y="74.5">H1</text>
<text x="36.7" y="74.5">H2</text>
<text x="44.3" y="74.5">H3</text>
<text x="50.7" y="74.5">H4</text>
<text x="154.7" y="74.5">I6</text>
<text x="154.7" y="77.1">I7</text>
<text x="165.2" y="74.5">EO</text>
<text x="154.7" y="79.6">EI</text>
<text x="162.2" y="80.3" transform="rotate(-90 162.2 80.3)">GND</text>
<text x="40" y="91.6">GND</text>
<text x="159.4" y="94.2">GND</text>
<text x="17.6" y="105.7">VCC</text>
<text x="255.9" y="125.9">GND</text>
<text x="172.1" y="158.9">GND</text>
<text x="77.2" y="171">Conn_01x04_Male</text>
<text x="82.5" y="168.5">J3-X1</text>
<text x="87.6" y="171.8">1</text>
</g>
<g font-size="1.7" fill="#840000">
<text x="227.6" y="46.6">CLK</text>
<text x="227.6" y="61.9">IOSEL</text>
<text x="227.6" y="64.4">EXPSEL</text>
<text x="227.6" y="67">FC0</text>
<text x="227.6" y="69.5">FC1</text>
<text x="227.6" y="72">FC2</text>
<text x="228.5" y="74.6">IRQ5</text>
<text x="228.5" y="77.1">IRQ2</text>
<text x="227.6" y="82.2">LDS</text>
<text x="228.5" y="79.7">IRQ6</text>
<text x="227.6" y="84.7">UDS</text>
<text x="228.5" y="87.3">RESET</text>
<text x="208.6" y="105.1">BERR</text>
<text x="211.7" y="107.6">BG</text>
<text x="212" y="102.5">AS</text>
<text x="207.4" y="110.1">BGACK</text>
<text x="210.8" y="112.7">BR</text>
<text x="207.7" y="115.2">DTACK</text>
<text x="211.6" y="117.8">RW</text>
</g>
<g font-size="1.5" fill="#840000">
<text x="28.8" y="37.7" transform="rotate(-90 28.8 37.7)">+</text>
<text x="41.5" y="37.7" transform="rotate(-90 41.5 37.7)">+</text>
<text x="18.6" y="130.4" transform="rotate(-90 18.6 130.4)">+</text>
<text x="28.8" y="130.4" transform="rotate(-90 28.8 130.4)">+</text>
<text x="40.2" y="130.4" transform="rotate(-90 40.2 130.4)">+</text>
<text x="51.6" y="130.4" transform="rotate(-90 51.6 130.4)">+</text>
<text x="61.8" y="130.4" transform="rotate(-90 61.8 130.4)">+</text>
</g>
</svg>
